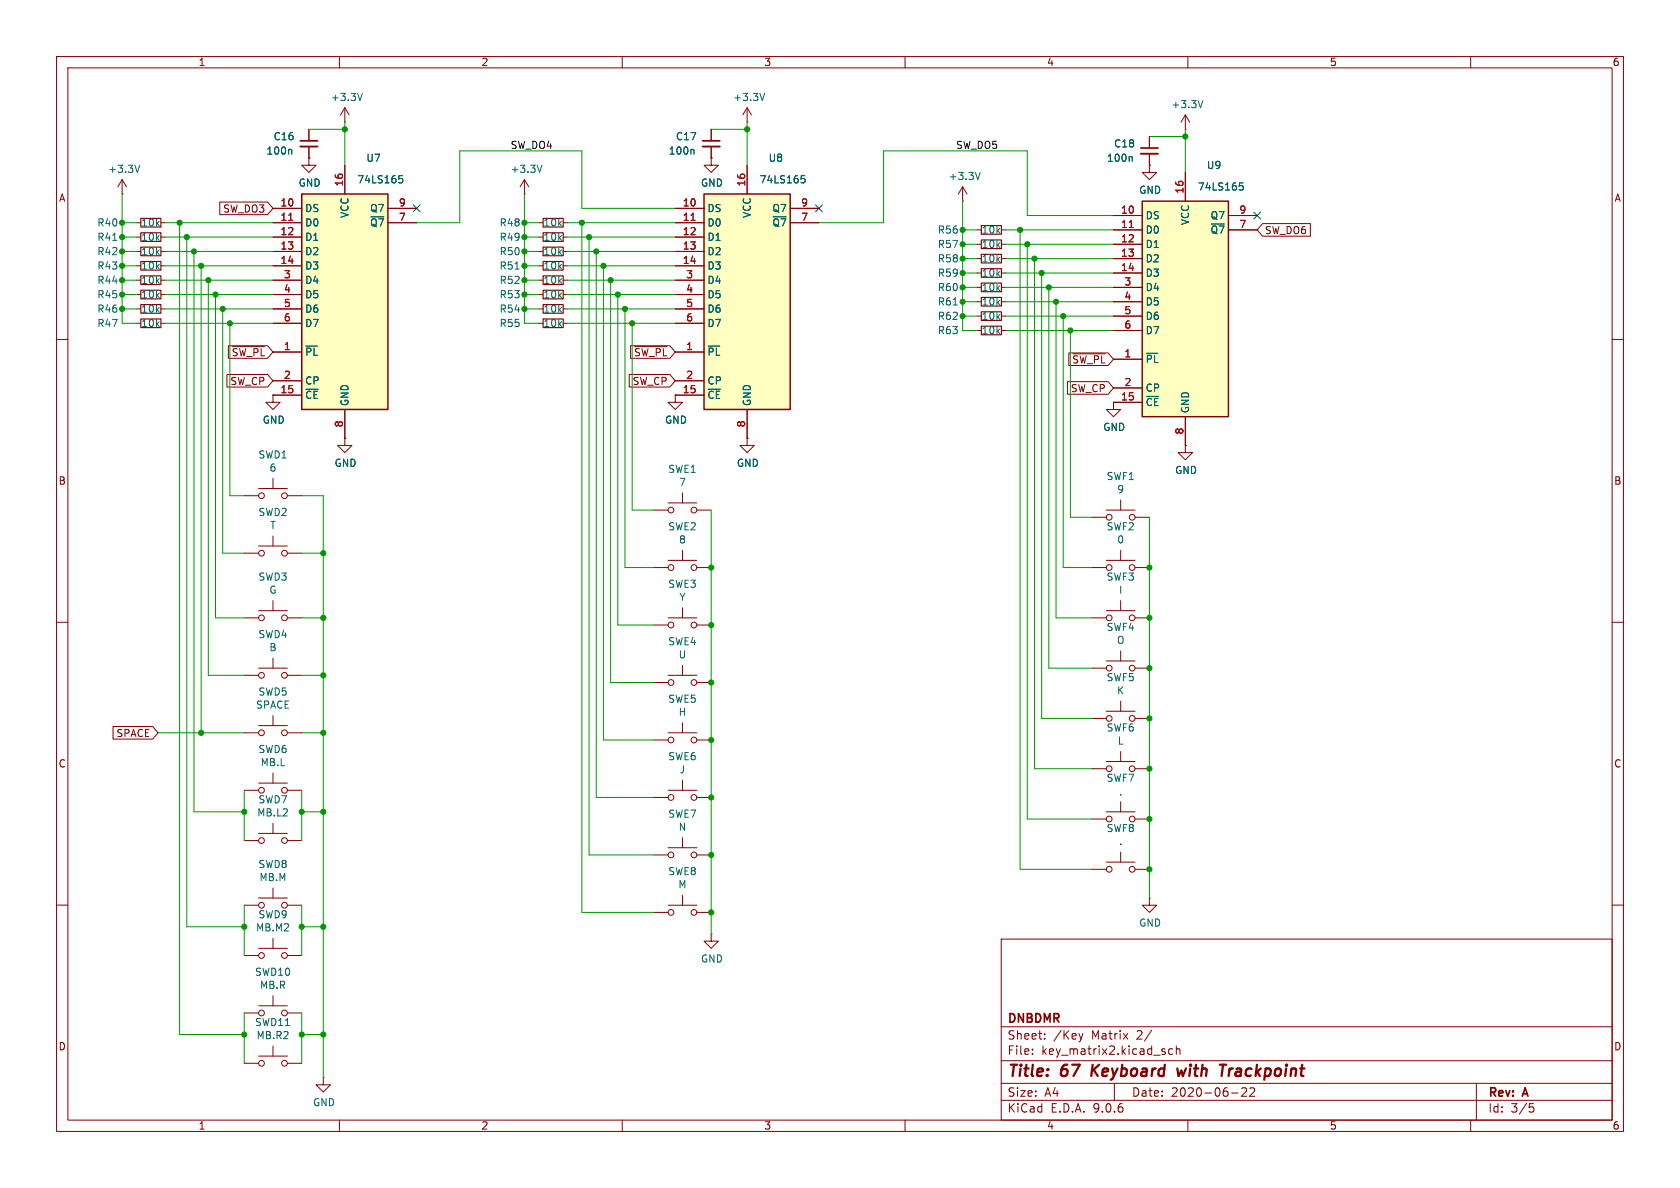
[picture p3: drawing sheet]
<svg xmlns="http://www.w3.org/2000/svg" width="297mm" height="210mm" viewBox="0 0 297 210" stroke-linecap="round" stroke-linejoin="round" font-family="sans-serif">
<g fill="none" stroke="#840000" stroke-width=".18">
<path d="M10 10h277v190h-277zM12 12h273v186h-273zM60 10v2M61 19.1l-.8 1.2M61 19.1l.7 1.2M61 19.1v2.5M110 10v2M160 10v2M210 10v2M260 10v2M54.6 22.9v2M54.6 25.9v2"/>
<path d="M61 21.6h.1M24.1 41.9h.8M24.1 47h.8M28.4 41.9h.8M28.4 47h.8M10 60h2M285 60h2M10 110h2M193 109.2h2.6M195.6 108h5.1M198.1 106.2v1.8M200.7 109.2h2.5"/>
<path d="M285 110h2M43.2 139.7h2.5M45.7 138.4h5.1M48.3 136.7v1.7M50.8 139.7h2.5M193 153.7h2.6M195.6 152.4h5.1M198.1 150.6v1.8M200.7 153.7h2.5M203.2 158.8v1.2h1.3l-1.3 1.3-1.3-1.3h1.3M203.2 158.8h.1M10 160h2"/>
<path d="M177 166h108v32h-108zM285 160h2M60 198v2M110 198v2M160 198v2M177 194.5h108M177 191.5h108M177 187.5h108M177 181.5h108M182.5 186.3v.1M182.5 185.5v.1M184.7 183.6v.1"/>
<path d="M184.7 182.8v.1M191.5 182.7l-.4 1M197 191.5v3M205.6 185.9l.4 .1v.2l-.2 .2h-.3M205.6 185.4l.4 .1M207.3 185.5l-.4-.1-.3 .3v.4l.1 .2h.6M208 185.5l.2-.1 .3 .1 .1 .9M208 184.9v1.5M210 198v2M217.7 193.2h1.2M220.3 192.4v.5l-.8 .9h.9M221.7 192.4v.5l-.8 .9h.9"/>
<path d="M260 198v2M261 191.5v6.5M270.4 195.1h.7M270.5 195.7h.4l.3 .3-.2 .5-.5 .1"/>
<circle cx="196.1" cy="109.2" r=".51"/>
<circle cx="200.2" cy="109.2" r=".51"/>
<circle cx="46.2" cy="139.7" r=".51"/>
<circle cx="50.3" cy="139.7" r=".51"/>
<circle cx="196.1" cy="153.7" r=".51"/>
<circle cx="200.2" cy="153.7" r=".51"/>
</g>
<path d="M193.2 188.2l-.3 2M194.3 188.2l-1.3 1.2M208.1 188.9l.2 1.3 .5-.9 .3 .9 .6-1.3M215.6 188.2h1.2M217.4 188.9l-.2 1.3M217.8 188.9l-.5 .4" fill="none" stroke="#840000" stroke-width=".4"/>
<path d="M24.9 41.1h3.5v1.6h-3.5zM24.9 46.2h3.5v1.6h-3.5z" fill="none" stroke="#840000" stroke-width=".2"/>
<path d="M64.1 16.5l-.5 1.3M51.4 26.4l.2 .2v.6M19.9 42.5h.8" fill="none" stroke="#006464" stroke-width=".18"/>
<path d="M53.1 24.9h3" fill="none" stroke="#840000" stroke-width=".3"/>
<path d="M53.1 25.9h3" fill="none" stroke="#840000" stroke-width=".33"/>
<path d="M53.3 34.3h15.3v38.1h-15.3z" fill="#ffffc2"/>
<path d="M53.3 34.3h15.3v38.1h-15.3z" fill="none" stroke="#840000" stroke-width=".25"/>
<g fill="none" stroke="#840000" stroke-width=".18">
<path d="M24.1 39.4h.8M28.4 39.4h.8M48.3 36.8h5M48.3 39.4h5M54.6 27.9v1.3h1.3l-1.3 1.3-1.3-1.3h1.3M54.6 27.9h.1M61 29.2v5.1M68.6 36.8h5.1M68.6 39.4h5.1M170.2 35.6h.1M170.2 33l-.8 1.3M170.2 33l.7 1.3"/>
<path d="M170.2 33v2.6M48.3 41.9h5M48.3 44.5h5M48.3 47h5M48.3 49.5h5M48.3 52.1h5M48.3 54.6h5M48.3 57.2h5M48.3 69.9v1.2h1.2l-1.2 1.3-1.3-1.3h1.3M48.3 69.9h.1M48.3 62.2h5M48.3 67.3h5"/>
<path d="M48.3 69.9h5M61 72.4v5.1M132.1 77.5v1.2h1.2l-1.2 1.3-1.3-1.3h1.3M132.1 77.5h.1M115.6 90.2h2.5M118.1 88.9h5.1M118.1 99.1h5.1M120.6 87.1v1.8M120.6 97.3v1.8M123.2 90.2h2.5M115.6 100.3h2.5M115.6 110.5h2.5"/>
<path d="M118.1 109.2h5.1M118.1 119.4h5.1M120.6 107.4v1.8M120.6 117.6v1.8M123.2 100.3h2.5M123.2 110.5h2.5M115.6 130.8h2.5M115.6 120.7h2.5M118.1 129.5h5.1M118.1 139.7h5.1M120.6 127.8v1.7M120.6 137.9v1.8"/>
<path d="M123.2 130.8h2.5M123.2 120.7h2.5M115.6 141h2.5M115.6 151.1h2.5M118.1 149.9h5.1M120.6 148.1v1.8M120.6 158.2v1.8M123.2 141h2.5M123.2 151.1h2.5M115.6 161.3h2.5M118.1 160h5.1M123.2 161.3h2.5"/>
<path d="M125.7 165.1v1.3h1.3l-1.3 1.2-1.2-1.2h1.2M125.7 165.1h.1M43.2 188h2.5M45.7 186.7h5.1M48.3 184.9v1.8M50.8 188h2.5M57.1 190.5v1.3h1.3l-1.3 1.2-1.2-1.2h1.2M57.1 190.5h.1"/>
<circle cx="118.6" cy="90.2" r=".51"/>
<circle cx="122.7" cy="90.2" r=".51"/>
<circle cx="118.6" cy="110.5" r=".51"/>
<circle cx="118.6" cy="100.3" r=".51"/>
<circle cx="122.7" cy="100.3" r=".51"/>
<circle cx="122.7" cy="110.5" r=".51"/>
<circle cx="118.6" cy="120.7" r=".51"/>
<circle cx="118.6" cy="130.8" r=".51"/>
<circle cx="122.7" cy="120.7" r=".51"/>
<circle cx="122.7" cy="130.8" r=".51"/>
<circle cx="118.6" cy="151.1" r=".51"/>
<circle cx="118.6" cy="141" r=".51"/>
<circle cx="122.7" cy="141" r=".51"/>
<circle cx="122.7" cy="151.1" r=".51"/>
<circle cx="118.6" cy="161.3" r=".51"/>
<circle cx="122.7" cy="161.3" r=".51"/>
<circle cx="46.2" cy="188" r=".51"/>
<circle cx="50.3" cy="188" r=".51"/>
</g>
<path d="M51 39h.8" fill="none" stroke="#a90000" stroke-width=".18"/>
<path d="M70.5 31.1h.7M70.7 31.5h.3l.2 .3v.4l-.5 .1M173.3 30.5l-.4 1.2M54.1 61.2h2" fill="none" stroke="#006464" stroke-width=".18"/>
<path d="M24.9 38.6h3.5v1.5h-3.5z" fill="none" stroke="#840000" stroke-width=".2"/>
<path d="M201.9 35.6h15.3v38.1h-15.3z" fill="#ffffc2"/>
<path d="M201.9 35.6h15.3v38.1h-15.3z" fill="none" stroke="#840000" stroke-width=".25"/>
<g fill="none" stroke="#840000" stroke-width=".18">
<path d="M21.6 34.3h.1M21.6 31.8l-.8 1.2M21.6 31.8l.8 1.2M21.6 31.8v2.5M95.2 39.4h.8M99.6 39.4h.7M125.7 22.9v2M125.7 25.9v2M196.8 38.1h5.1M203.2 29.2v1.3h1.3l-1.3 1.3-1.3-1.3h1.3M203.2 29.2h.1M203.2 24.1v2.1"/>
<path d="M203.2 27.2v2M209.5 22.9h.1M209.5 20.3v2.6M209.5 30.5v5.1M209.5 20.3l-.7 1.3M209.5 20.3l.8 1.3M217.2 38.1h5M24.1 54.6h.8M24.1 52.1h.8M24.1 57.2h.8M24.1 49.5h.8M24.1 44.5h.8"/>
<path d="M28.4 54.6h.8M28.4 52.1h.8M28.4 57.2h.8M28.4 49.5h.8M28.4 44.5h.8M95.2 54.6h.8M95.2 52.1h.8M95.2 57.2h.8M95.2 49.5h.8M95.2 44.5h.8M95.2 41.9h.8M95.2 47h.8"/>
<path d="M99.6 54.6h.7M99.6 52.1h.7M99.6 57.2h.7M99.6 49.5h.7M99.6 44.5h.7M99.6 41.9h.7M99.6 47h.7M196.8 40.6h5.1M196.8 43.2h5.1M196.8 45.7h5.1M196.8 48.3h5.1M196.8 50.8h5.1"/>
<path d="M196.8 53.3h5.1M196.8 55.9h5.1M196.8 58.4h5.1M217.2 40.6h5M61 77.5v1.2h1.2l-1.2 1.3-1.3-1.3h1.3M61 77.5h.1M196.8 71.1v1.3h1.3l-1.3 1.3-1.2-1.3h1.2M196.8 71.1h.1M196.8 63.5h5.1M196.8 68.6h5.1M196.8 71.1h5.1M209.5 78.7v1.3h1.3l-1.3 1.3-1.2-1.3h1.2"/>
<path d="M209.5 78.7h.1M209.5 73.7v5M43.2 97.8h2.5M43.2 87.6h2.5M45.7 96.5h5.1M45.7 86.4h5.1M48.3 84.6v1.8M48.3 94.7v1.8M50.8 97.8h2.5M50.8 87.6h2.5M193 91.4h2.6M195.6 90.2h5.1"/>
<path d="M195.6 99.1h5.1M198.1 88.4v1.8M198.1 97.3v1.8M200.7 91.4h2.5M43.2 109.2h2.5M43.2 119.4h2.5M45.7 108h5.1M45.7 118.1h5.1M48.3 106.2v1.8M48.3 116.3v1.8M50.8 109.2h2.5M50.8 119.4h2.5"/>
<path d="M193 118.1h2.6M193 100.3h2.6M195.6 116.8h5.1M198.1 115.1v1.7M200.7 118.1h2.5M200.7 100.3h2.5M43.2 129.5h2.5M45.7 128.3h5.1M48.3 126.5v1.8M50.8 129.5h2.5M193 127h2.6M193 135.9h2.6"/>
<path d="M195.6 125.7h5.1M195.6 134.6h5.1M198.1 124v1.7M198.1 132.8v1.8M200.7 127h2.5M200.7 135.9h2.5M193 144.8h2.6M195.6 143.5h5.1M198.1 141.7v1.8M200.7 144.8h2.5M43.2 179.1h2.5M43.2 168.9h2.5"/>
<path d="M45.7 177.8h5.1M45.7 167.6h5.1M48.3 165.9v1.7M48.3 176v1.8M50.8 179.1h2.5M50.8 168.9h2.5"/>
<circle cx="46.2" cy="97.8" r=".51"/>
<circle cx="46.2" cy="87.6" r=".51"/>
<circle cx="50.3" cy="97.8" r=".51"/>
<circle cx="50.3" cy="87.6" r=".51"/>
<circle cx="196.1" cy="91.4" r=".51"/>
<circle cx="200.2" cy="91.4" r=".51"/>
<circle cx="46.2" cy="119.4" r=".51"/>
<circle cx="46.2" cy="109.2" r=".51"/>
<circle cx="50.3" cy="109.2" r=".51"/>
<circle cx="50.3" cy="119.4" r=".51"/>
<circle cx="196.1" cy="118.1" r=".51"/>
<circle cx="196.1" cy="100.3" r=".51"/>
<circle cx="200.2" cy="118.1" r=".51"/>
<circle cx="200.2" cy="100.3" r=".51"/>
<circle cx="46.2" cy="129.5" r=".51"/>
<circle cx="50.3" cy="129.5" r=".51"/>
<circle cx="196.1" cy="127" r=".51"/>
<circle cx="196.1" cy="135.9" r=".51"/>
<circle cx="200.2" cy="127" r=".51"/>
<circle cx="200.2" cy="135.9" r=".51"/>
<circle cx="196.1" cy="144.8" r=".51"/>
<circle cx="200.2" cy="144.8" r=".51"/>
<circle cx="46.2" cy="168.9" r=".51"/>
<circle cx="46.2" cy="179.1" r=".51"/>
<circle cx="50.3" cy="179.1" r=".51"/>
<circle cx="50.3" cy="168.9" r=".51"/>
</g>
<path d="M199.6 40.2h.8" fill="none" stroke="#a90000" stroke-width=".18"/>
<path d="M212.7 17.8l-.5 1.2M24.7 29.2l-.4 1.3M122.5 26.4l.2 .2v.6M200 27.7l.2 .2v.6M219.1 32.3h.6M219.3 32.8h.3l.2 .3-.1 .4-.4 .1M91 47.6h.8M202.7 62.5h2" fill="none" stroke="#006464" stroke-width=".18"/>
<path d="M124.2 24.9h3.1M201.7 26.2h3" fill="none" stroke="#840000" stroke-width=".3"/>
<path d="M124.2 25.9h3.1M201.7 27.2h3" fill="none" stroke="#840000" stroke-width=".33"/>
<g fill="none" stroke="#840000" stroke-width=".2">
<path d="M96 38.6h3.6v1.5h-3.6zM24.9 51.3h3.5v1.5h-3.5zM24.9 56.4h3.5v1.5h-3.5zM24.9 53.8h3.5v1.6h-3.5zM24.9 48.8h3.5v1.5h-3.5zM24.9 43.7h3.5v1.5h-3.5zM96 53.8h3.6v1.6h-3.6zM96 43.7h3.6v1.5h-3.6zM96 41.1h3.6v1.6h-3.6zM96 48.8h3.6v1.5h-3.6zM96 46.2h3.6v1.6h-3.6zM96 51.3h3.6v1.5h-3.6z"/>
<path d="M96 56.4h3.6v1.5h-3.6z"/>
</g>
<path d="M124.5 34.3h15.2v38.1h-15.2z" fill="#ffffc2"/>
<path d="M124.5 34.3h15.2v38.1h-15.2z" fill="none" stroke="#840000" stroke-width=".25"/>
<g fill="none" stroke="#840000" stroke-width=".18">
<path d="M132.1 19.1v2.5M132.1 19.1l-.8 1.2M132.1 19.1l.7 1.2M38.9 35.7h8.4l1 1.1-1 1.1h-8.4zM48.3 36.8h5M48.3 39.4h5M54.6 27.9h.1M54.6 22.9v2M54.6 25.9v2M61 29.2v5.1M68.6 36.8h5.1M68.6 39.4h5.1"/>
<path d="M92.7 34.3h.1M92.7 31.8l-.8 1.2M92.7 31.8l.8 1.2M92.7 31.8v2.5M119.4 36.8h5.1M119.4 39.4h5.1M125.7 27.9v1.3h1.3l-1.3 1.3-1.2-1.3h1.2M125.7 27.9h.1M125.7 22.9v2M125.7 25.9v2M132.1 21.6h.1M132.1 29.2v5.1"/>
<path d="M139.7 36.8h5.1M139.7 39.4h5.1M196.8 38.1h5.1M203.2 29.2h.1M203.2 24.1v2.1M203.2 27.2v2M209.5 30.5v5.1M217.2 38.1h5M223.2 39.5h8.5v2.3h-8.5l-1-1.2zM48.3 41.9h5M48.3 44.5h5M48.3 47h5"/>
<path d="M48.3 49.5h5M48.3 52.1h5M48.3 54.6h5M48.3 57.2h5M119.4 41.9h5.1M119.4 44.5h5.1M119.4 47h5.1M119.4 49.5h5.1M119.4 52.1h5.1M119.4 54.6h5.1M119.4 57.2h5.1M172.7 40.6h.8"/>
<path d="M172.7 43.2h.8M172.7 58.4h.8M172.7 50.8h.8M172.7 55.9h.8M172.7 53.3h.8M172.7 48.3h.8M172.7 45.7h.8M177 40.6h.8M177 43.2h.8M177 58.4h.8M177 50.8h.8M177 55.9h.8"/>
<path d="M177 53.3h.8M177 48.3h.8M177 45.7h.8M196.8 40.6h5.1M196.8 43.2h5.1M196.8 58.4h5.1M196.8 50.8h5.1M196.8 55.9h5.1M196.8 53.3h5.1M196.8 48.3h5.1M196.8 45.7h5.1M217.2 40.6h5"/>
<path d="M40.1 66.2h7.2l1 1.1-1 1.1h-7.2zM40.4 61.1h6.9l1 1.1-1 1.1h-6.9zM41.1 61.3h5.7M48.3 69.9h.1M48.3 62.2h5M48.3 67.3h5M48.3 69.9h5M61 77.5h.1M61 72.4v5.1M111.2 66.2h7.2l1 1.1-1 1.1h-7.2zM111.5 61.1h6.9l1 1.1-1 1.1h-6.9zM112.2 61.3h5.7"/>
<path d="M119.4 69.9v1.2h1.2l-1.2 1.3-1.3-1.3h1.3M119.4 69.9h.1M119.4 62.2h5.1M119.4 67.3h5.1M119.4 69.9h5.1M132.1 77.5h.1M132.1 72.4v5.1M188.7 67.5h7.2l.9 1.1-.9 1.1h-7.2zM189 62.4h6.9l.9 1.1-.9 1.1h-6.9zM189.7 62.5h5.7M196.8 71.1h.1M196.8 63.5h5.1"/>
<path d="M196.8 68.6h5.1M196.8 71.1h5.1M209.5 78.7h.1M209.5 73.7v5M20 128.4h7l.9 1.1-.9 1.2h-7zM43.2 148.6h2.5M45.7 147.3h5.1M45.7 158.8h5.1M48.3 145.5v1.8M48.3 157v1.8M50.8 148.6h2.5M43.2 160h2.5"/>
<path d="M50.8 160h2.5"/>
<circle cx="46.2" cy="148.6" r=".51"/>
<circle cx="50.3" cy="148.6" r=".51"/>
<circle cx="46.2" cy="160" r=".51"/>
<circle cx="50.3" cy="160" r=".51"/>
</g>
<path d="M51 39h.8M122.2 39h.7M199.6 40.2h.8" fill="none" stroke="#a90000" stroke-width=".18"/>
<g fill="none" stroke="#006464" stroke-width=".18">
<path d="M135.2 16.5l-.4 1.3M51.4 26.4l.2 .2v.6M70.5 31.1h.7M70.7 31.5h.3l.2 .3v.4l-.5 .1M95.8 29.2l-.4 1.3M122.5 26.4l.2 .2v.6M141.7 31.1h.6M141.8 31.5h.3l.2 .3v.4l-.5 .1M200 27.7l.2 .2v.6M219.1 32.3h.6M219.3 32.8h.3l.2 .3-.1 .4-.4 .1M168.5 53.9h.7"/>
<path d="M54.1 61.2h2M125.2 61.2h2M202.7 62.5h2"/>
</g>
<path d="M173.5 39.9h3.5v1.5h-3.5zM173.5 42.4h3.5v1.5h-3.5zM173.5 57.7h3.5v1.5h-3.5zM173.5 50h3.5v1.6h-3.5zM173.5 55.1h3.5v1.5h-3.5zM173.5 52.6h3.5v1.5h-3.5zM173.5 47.5h3.5v1.5h-3.5zM173.5 45h3.5v1.5h-3.5z" fill="none" stroke="#840000" stroke-width=".2"/>
<g fill="none" stroke="#009600" stroke-width=".18">
<path d="M21.6 39.4h2.5M21.6 34.3v22.9h2.5M29.2 39.4h19.1M31.7 39.4v143.5h11.5M54.6 22.9h6.4M61 21.6v7.6M92.7 39.4h2.5M92.7 34.3v22.9h2.5M100.3 39.4h19.1M102.9 39.4v121.9h12.7M119.4 36.8h-16.5v-10.1h-21.6v12.7h-7.6M125.7 22.9h6.4"/>
<path d="M132.1 21.6v7.6M170.2 35.6v22.8h2.5M196.8 38.1h-15.2v-11.4h-25.4v12.7h-11.4M203.2 24.1h6.3M209.5 22.9v7.6M21.6 47h2.5M21.6 44.5h2.5M21.6 41.9h2.5M21.6 52.1h2.5M21.6 54.6h2.5M21.6 49.5h2.5M29.2 47h19.1"/>
<path d="M29.2 44.5h19.1M29.2 41.9h19.1M29.2 52.1h19.1M29.2 54.6h19.1M29.2 49.5h19.1M29.2 57.2h19.1M33 41.9v121.9h10.2M34.3 44.5v99h8.9M35.6 47v82.5M36.8 49.5v69.9h6.4M38.1 52.1v57.1h5.1M39.4 54.6v43.2h3.8"/>
<path d="M40.6 57.2v30.4h2.6M92.7 47h2.5M92.7 44.5h2.5M92.7 41.9h2.5M92.7 52.1h2.5M92.7 54.6h2.5M92.7 49.5h2.5M100.3 47h19.1M100.3 44.5h19.1M100.3 41.9h19.1M100.3 52.1h19.1M100.3 54.6h19.1"/>
<path d="M100.3 49.5h19.1M100.3 57.2h19.1M104.1 41.9v109.2h11.5M105.4 44.5v96.5h10.2M106.7 47v83.8h8.9M107.9 49.5v71.2h7.7M109.2 52.1v58.4h6.4M110.5 54.6v45.7h5.1M111.8 57.2v33h3.8M170.2 50.8h2.5M170.2 40.6h2.5M170.2 43.2h2.5"/>
<path d="M170.2 53.3h2.5M170.2 55.9h2.5M170.2 48.3h2.5M170.2 45.7h2.5M177.8 50.8h19M177.8 40.6h19M177.8 43.2h19M177.8 58.4h19M177.8 53.3h19M177.8 55.9h19M177.8 48.3h19M177.8 45.7h19"/>
<path d="M180.3 40.6v113.1h12.7M181.6 43.2v101.6h11.4M182.9 45.7v90.2h10.1M184.1 48.3v78.7h8.9M185.4 50.8v67.3h7.6M186.7 53.3v55.9h6.3M188 55.9v44.4h5M189.2 58.4v33h3.8M53.3 97.8h3.8M53.3 87.6h3.8v102.9M125.7 90.2v74.9M203.2 91.4v67.4"/>
<path d="M53.3 109.2h3.8M53.3 119.4h3.8M27.9 129.5h15.3M43.2 139.7v8.9M53.3 139.7v8.9M53.3 129.5h3.8M53.3 143.5h3.8M43.2 160v8.9M43.2 179.1v8.9M53.3 163.8h3.8M53.3 160v8.9M53.3 179.1v8.9"/>
<path d="M53.3 182.9h3.8"/>
</g>
<path d="M73.1 36.2l1.2 1.2M74.3 36.2l-1.2 1.2M144.2 36.2l1.2 1.2M145.4 36.2l-1.2 1.2M221.6 37.5l1.3 1.2M222.9 37.5l-1.3 1.2" fill="none" stroke="#000084" stroke-width=".18"/>
<g fill="#009600" stroke="#009600" stroke-width=".18">
<circle cx="105.4" cy="44.5" r=".46"/>
<circle cx="104.1" cy="41.9" r=".46"/>
<circle cx="102.9" cy="39.4" r=".46"/>
<circle cx="107.9" cy="49.5" r=".46"/>
<circle cx="106.7" cy="47" r=".46"/>
<circle cx="132.1" cy="22.9" r=".46"/>
<circle cx="109.2" cy="52.1" r=".46"/>
<circle cx="170.2" cy="55.9" r=".46"/>
<circle cx="170.2" cy="53.3" r=".46"/>
<circle cx="170.2" cy="43.2" r=".46"/>
<circle cx="170.2" cy="40.6" r=".46"/>
<circle cx="170.2" cy="45.7" r=".46"/>
<circle cx="170.2" cy="50.8" r=".46"/>
<circle cx="125.7" cy="151.1" r=".46"/>
<circle cx="125.7" cy="161.3" r=".46"/>
<circle cx="125.7" cy="141" r=".46"/>
<circle cx="125.7" cy="130.8" r=".46"/>
<circle cx="125.7" cy="120.7" r=".46"/>
<circle cx="125.7" cy="110.5" r=".46"/>
<circle cx="125.7" cy="100.3" r=".46"/>
<circle cx="186.7" cy="53.3" r=".46"/>
<circle cx="188" cy="55.9" r=".46"/>
<circle cx="189.2" cy="58.4" r=".46"/>
<circle cx="170.2" cy="48.3" r=".46"/>
<circle cx="203.2" cy="100.3" r=".46"/>
<circle cx="203.2" cy="109.2" r=".46"/>
<circle cx="203.2" cy="153.7" r=".46"/>
<circle cx="203.2" cy="144.8" r=".46"/>
<circle cx="203.2" cy="127" r=".46"/>
<circle cx="203.2" cy="135.9" r=".46"/>
<circle cx="203.2" cy="118.1" r=".46"/>
<circle cx="181.6" cy="43.2" r=".46"/>
<circle cx="180.3" cy="40.6" r=".46"/>
<circle cx="182.9" cy="45.7" r=".46"/>
<circle cx="184.1" cy="48.3" r=".46"/>
<circle cx="209.5" cy="24.1" r=".46"/>
<circle cx="185.4" cy="50.8" r=".46"/>
<circle cx="57.1" cy="119.4" r=".46"/>
<circle cx="57.1" cy="129.5" r=".46"/>
<circle cx="43.2" cy="143.5" r=".46"/>
<circle cx="35.6" cy="129.5" r=".46"/>
<circle cx="57.1" cy="109.2" r=".46"/>
<circle cx="57.1" cy="97.8" r=".46"/>
<circle cx="21.6" cy="49.5" r=".46"/>
<circle cx="21.6" cy="47" r=".46"/>
<circle cx="21.6" cy="52.1" r=".46"/>
<circle cx="21.6" cy="39.4" r=".46"/>
<circle cx="21.6" cy="41.9" r=".46"/>
<circle cx="21.6" cy="44.5" r=".46"/>
<circle cx="21.6" cy="54.6" r=".46"/>
<circle cx="33" cy="41.9" r=".46"/>
<circle cx="34.3" cy="44.5" r=".46"/>
<circle cx="31.7" cy="39.4" r=".46"/>
<circle cx="35.6" cy="47" r=".46"/>
<circle cx="92.7" cy="39.4" r=".46"/>
<circle cx="92.7" cy="41.9" r=".46"/>
<circle cx="38.1" cy="52.1" r=".46"/>
<circle cx="36.8" cy="49.5" r=".46"/>
<circle cx="39.4" cy="54.6" r=".46"/>
<circle cx="61" cy="22.9" r=".46"/>
<circle cx="40.6" cy="57.2" r=".46"/>
<circle cx="57.1" cy="163.8" r=".46"/>
<circle cx="57.1" cy="182.9" r=".46"/>
<circle cx="43.2" cy="163.8" r=".46"/>
<circle cx="43.2" cy="182.9" r=".46"/>
<circle cx="53.3" cy="182.9" r=".46"/>
<circle cx="53.3" cy="143.5" r=".46"/>
<circle cx="57.1" cy="143.5" r=".46"/>
<circle cx="53.3" cy="163.8" r=".46"/>
<circle cx="92.7" cy="52.1" r=".46"/>
<circle cx="110.5" cy="54.6" r=".46"/>
<circle cx="111.8" cy="57.2" r=".46"/>
<circle cx="92.7" cy="47" r=".46"/>
<circle cx="92.7" cy="44.5" r=".46"/>
<circle cx="92.7" cy="49.5" r=".46"/>
<circle cx="92.7" cy="54.6" r=".46"/>
</g>
<g font-size="2.8" fill="#840000">
<text x="178" y="190.9">Title:</text>
<text x="187.7" y="190.9">67</text>
<text x="193.8" y="190.9">Keyboard</text>
<text x="209.8" y="190.9">with</text>
<text x="218.2" y="190.9">Trackpoint</text>
</g>
<g font-size="2.1" fill="#840000">
<text x="178" y="184">Sheet:</text>
<text x="178" y="181.2">DNBDMR</text>
<text x="186.2" y="184">/Key</text>
<text x="193" y="184">Matrix</text>
<text x="201.1" y="184">2/</text>
<text x="178" y="186.7">File:</text>
<text x="184.1" y="186.7">key_matrix2.kicad_sch</text>
<text x="178" y="196.9">KiCad</text>
<text x="178" y="194.1">Size:</text>
<text x="184.7" y="194.1">A4</text>
<text x="185.7" y="196.9">E.D.A.</text>
<text x="193.3" y="196.9">9.0.6</text>
<text x="200" y="194.1">Date:</text>
<text x="207" y="194.1">2020-06-22</text>
<text x="263" y="194.3">Rev:</text>
<text x="263" y="196.9">Id:</text>
<text x="267.1" y="196.9">3/5</text>
<text x="269.4" y="194.3">A</text>
</g>
<g font-size="1.8" fill="#840000">
<text x="35" y="11.9">1</text>
<text x="85" y="11.9">2</text>
<text x="135" y="11.9">3</text>
<text x="185" y="11.9">4</text>
<text x="235" y="11.9">5</text>
<text x="285" y="11.9">6</text>
<text x="10.3" y="35.9">A</text>
<text x="285.3" y="35.9">A</text>
<text x="39.3" y="37.8">SW_DO3</text>
<text x="223.5" y="41.6">SW_DO6</text>
<text x="40.9" y="63.2">~{SW_PL}</text>
<text x="112" y="63.2">~{SW_PL}</text>
<text x="189.5" y="64.5">~{SW_PL}</text>
<text x="40.6" y="68.3">SW_CP</text>
<text x="111.7" y="68.3">SW_CP</text>
<text x="189.2" y="69.5">SW_CP</text>
<text x="10.3" y="85.9">B</text>
<text x="285.3" y="85.9">B</text>
<text x="20.5" y="130.5">SPACE</text>
<text x="10.3" y="135.9">C</text>
<text x="285.3" y="135.9">C</text>
<text x="10.3" y="185.9">D</text>
<text x="285.3" y="185.9">D</text>
<text x="35" y="199.9">1</text>
<text x="85" y="199.9">2</text>
<text x="135" y="199.9">3</text>
<text x="185" y="199.9">4</text>
<text x="235" y="199.9">5</text>
<text x="285" y="199.9">6</text>
</g>
<g font-size="1.8" fill="#006464">
<text x="58.4" y="18.1">+3.3V</text>
<text x="129.5" y="18.1">+3.3V</text>
<text x="207" y="19.3">+3.3V</text>
<text x="47" y="27.5">100n</text>
<text x="48.3" y="25">C16</text>
<text x="64.7" y="28.8">U7</text>
<text x="118.1" y="27.5">100n</text>
<text x="119.4" y="25">C17</text>
<text x="135.8" y="28.8">U8</text>
<text x="195.6" y="28.8">100n</text>
<text x="196.9" y="26.3">C18</text>
<text x="19" y="30.8">+3.3V</text>
<text x="52.7" y="33.2">GND</text>
<text x="63.1" y="32.6">74LS165</text>
<text x="90.1" y="30.8">+3.3V</text>
<text x="123.8" y="33.2">GND</text>
<text x="134.2" y="32.6">74LS165</text>
<text x="167.6" y="32">+3.3V</text>
<text x="201.3" y="34.5">GND</text>
<text x="211.7" y="33.9">74LS165</text>
<text x="213.3" y="30.1">U9</text>
<text x="17.1" y="40.2">R40</text>
<text x="24.8" y="40.2">10k</text>
<text x="53.8" y="37.7">DS</text>
<text x="53.8" y="40.2">D0</text>
<text x="61.8" y="38.6" transform="rotate(-90 61.8 38.6)">VCC</text>
<text x="65.3" y="37.7">Q7</text>
<text x="65.3" y="40.2">~{Q7}</text>
<text x="88.2" y="40.2">R48</text>
<text x="96" y="40.2">10k</text>
<text x="125" y="37.7">DS</text>
<text x="125" y="40.2">D0</text>
<text x="132.9" y="38.6" transform="rotate(-90 132.9 38.6)">VCC</text>
<text x="136.4" y="37.7">Q7</text>
<text x="136.4" y="40.2">~{Q7}</text>
<text x="165.7" y="41.5">R56</text>
<text x="173.4" y="41.5">10k</text>
<text x="202.4" y="39">DS</text>
<text x="202.4" y="41.5">D0</text>
<text x="210.4" y="39.9" transform="rotate(-90 210.4 39.9)">VCC</text>
<text x="213.9" y="39">Q7</text>
<text x="213.9" y="41.5">~{Q7}</text>
<text x="17.1" y="42.8">R41</text>
<text x="17.1" y="47.9">R43</text>
<text x="17.1" y="45.3">R42</text>
<text x="24.8" y="42.8">10k</text>
<text x="24.8" y="47.9">10k</text>
<text x="24.8" y="45.3">10k</text>
<text x="53.8" y="42.8">D1</text>
<text x="53.8" y="45.3">D2</text>
<text x="53.8" y="47.9">D3</text>
<text x="88.2" y="45.3">R50</text>
<text x="88.2" y="42.8">R49</text>
<text x="88.2" y="47.9">R51</text>
<text x="96" y="45.3">10k</text>
<text x="96" y="42.8">10k</text>
<text x="96" y="47.9">10k</text>
<text x="125" y="42.8">D1</text>
<text x="125" y="45.3">D2</text>
<text x="125" y="47.9">D3</text>
<text x="165.7" y="44">R57</text>
<text x="165.7" y="46.6">R58</text>
<text x="173.4" y="44">10k</text>
<text x="173.4" y="46.6">10k</text>
<text x="202.4" y="44">D1</text>
<text x="202.4" y="46.6">D2</text>
<text x="17.1" y="52.9">R45</text>
<text x="17.1" y="50.4">R44</text>
<text x="24.8" y="52.9">10k</text>
<text x="24.8" y="50.4">10k</text>
<text x="53.8" y="50.4">D4</text>
<text x="53.8" y="52.9">D5</text>
<text x="88.2" y="50.4">R52</text>
<text x="88.2" y="52.9">R53</text>
<text x="96" y="50.4">10k</text>
<text x="96" y="52.9">10k</text>
<text x="125" y="50.4">D4</text>
<text x="125" y="52.9">D5</text>
<text x="165.7" y="51.7">R60</text>
<text x="165.7" y="49.1">R59</text>
<text x="173.4" y="51.7">10k</text>
<text x="173.4" y="49.1">10k</text>
<text x="202.4" y="49.1">D3</text>
<text x="202.4" y="51.7">D4</text>
<text x="17.1" y="58">R47</text>
<text x="17.1" y="55.5">R46</text>
<text x="24.8" y="58">10k</text>
<text x="24.8" y="55.5">10k</text>
<text x="53.8" y="55.5">D6</text>
<text x="53.8" y="58">D7</text>
<text x="88.2" y="55.5">R54</text>
<text x="88.2" y="58">R55</text>
<text x="96" y="55.5">10k</text>
<text x="96" y="58">10k</text>
<text x="125" y="55.5">D6</text>
<text x="125" y="58">D7</text>
<text x="165.7" y="59.3">R63</text>
<text x="165.7" y="56.7">R62</text>
<text x="165.7" y="54.2">R61</text>
<text x="173.4" y="59.3">10k</text>
<text x="173.4" y="56.7">10k</text>
<text x="173.4" y="54.2">10k</text>
<text x="202.4" y="54.2">D5</text>
<text x="202.4" y="56.7">D6</text>
<text x="202.4" y="59.3">D7</text>
<text x="53.8" y="63.1">~{PL}</text>
<text x="125" y="63.1">~{PL}</text>
<text x="202.4" y="64.4">~{PL}</text>
<text x="53.8" y="68.2">CP</text>
<text x="53.8" y="70.7">~{CE}</text>
<text x="61.8" y="71.9" transform="rotate(-90 61.8 71.9)">GND</text>
<text x="125" y="68.2">CP</text>
<text x="125" y="70.7">~{CE}</text>
<text x="132.9" y="71.9" transform="rotate(-90 132.9 71.9)">GND</text>
<text x="202.4" y="69.4">CP</text>
<text x="202.4" y="72">~{CE}</text>
<text x="46.4" y="75.1">GND</text>
<text x="117.5" y="75.1">GND</text>
<text x="194.9" y="76.4">GND</text>
<text x="210.4" y="73.2" transform="rotate(-90 210.4 73.2)">GND</text>
<text x="45.6" y="81.3">SWD1</text>
<text x="47.6" y="83.6">6</text>
<text x="59.1" y="82.7">GND</text>
<text x="118" y="83.8">SWE1</text>
<text x="130.2" y="82.7">GND</text>
<text x="207.6" y="84">GND</text>
<text x="119.9" y="86.1">7</text>
<text x="195.5" y="85.1">SWF1</text>
<text x="197.4" y="87.4">9</text>
<text x="45.6" y="91.4">SWD2</text>
<text x="47.7" y="93.7">T</text>
<text x="118" y="94">SWE2</text>
<text x="195.5" y="94">SWF2</text>
<text x="119.9" y="96.3">8</text>
<text x="197.4" y="96.3">0</text>
<text x="45.6" y="102.8">SWD3</text>
<text x="47.5" y="105.2">G</text>
<text x="118" y="104.1">SWE3</text>
<text x="120" y="106.4">Y</text>
<text x="195.5" y="102.8">SWF3</text>
<text x="197.7" y="105.2">I</text>
<text x="45.6" y="113">SWD4</text>
<text x="195.5" y="111.7">SWF4</text>
<text x="47.5" y="115.3">B</text>
<text x="118" y="114.3">SWE4</text>
<text x="119.9" y="116.6">U</text>
<text x="197.4" y="114">O</text>
<text x="45.2" y="125.5">SPACE</text>
<text x="45.6" y="123.2">SWD5</text>
<text x="118" y="124.4">SWE5</text>
<text x="195.5" y="120.6">SWF5</text>
<text x="197.4" y="122.9">K</text>
<text x="119.9" y="126.7">H</text>
<text x="195.5" y="129.5">SWF6</text>
<text x="197.5" y="131.8">L</text>
<text x="45.6" y="133.3">SWD6</text>
<text x="46" y="135.6">MB.L</text>
<text x="118" y="134.6">SWE6</text>
<text x="120.1" y="136.9">J</text>
<text x="45.6" y="142.2">SWD7</text>
<text x="195.5" y="138.4">SWF7</text>
<text x="197.7" y="140.7">,</text>
<text x="45.4" y="144.5">MB.L2</text>
<text x="118" y="144.8">SWE7</text>
<text x="119.9" y="147.1">N</text>
<text x="195.5" y="147.3">SWF8</text>
<text x="197.7" y="149.6">.</text>
<text x="45.6" y="153.6">SWD8</text>
<text x="45.8" y="156">MB.M</text>
<text x="118" y="154.9">SWE8</text>
<text x="119.8" y="157.2">M</text>
<text x="45.2" y="164.8">MB.M2</text>
<text x="45.6" y="162.5">SWD9</text>
<text x="201.3" y="164">GND</text>
<text x="45" y="172.7">SWD10</text>
<text x="123.8" y="170.4">GND</text>
<text x="45.9" y="175">MB.R</text>
<text x="45" y="181.6">SWD11</text>
<text x="45.3" y="183.9">MB.R2</text>
<text x="55.2" y="195.8">GND</text>
</g>
<g font-size="1.8" fill="#0f0f0f">
<text x="90.2" y="26.4">SW_DO4</text>
<text x="168.9" y="26.4">SW_DO5</text>
</g>
<g font-size="1.8" fill="#a90000">
<text x="60.7" y="33.1" transform="rotate(-90 60.7 33.1)">16</text>
<text x="131.8" y="33.1" transform="rotate(-90 131.8 33.1)">16</text>
<text x="209.3" y="34.3" transform="rotate(-90 209.3 34.3)">16</text>
<text x="49.5" y="36.6">10</text>
<text x="49.5" y="39.1">11</text>
<text x="49.5" y="41.7">12</text>
<text x="70.4" y="36.6">9</text>
<text x="70.4" y="39.1">7</text>
<text x="120.6" y="36.6">10</text>
<text x="120.6" y="39.1">11</text>
<text x="120.6" y="41.7">12</text>
<text x="141.5" y="36.6">9</text>
<text x="141.5" y="39.1">7</text>
<text x="198.1" y="37.8">10</text>
<text x="198.1" y="40.4">11</text>
<text x="219" y="37.8">9</text>
<text x="219" y="40.4">7</text>
<text x="49.5" y="44.2">13</text>
<text x="49.5" y="46.7">14</text>
<text x="120.6" y="44.2">13</text>
<text x="120.6" y="46.7">14</text>
<text x="198.1" y="42.9">12</text>
<text x="198.1" y="45.5">13</text>
<text x="50.1" y="49.3">3</text>
<text x="50.1" y="51.8">4</text>
<text x="121.2" y="49.3">3</text>
<text x="121.2" y="51.8">4</text>
<text x="198.1" y="48">14</text>
<text x="198.7" y="50.5">3</text>
<text x="198.7" y="53.1">4</text>
<text x="50.1" y="54.4">5</text>
<text x="50.1" y="56.9">6</text>
<text x="121.2" y="54.4">5</text>
<text x="121.2" y="56.9">6</text>
<text x="198.7" y="55.6">5</text>
<text x="198.7" y="58.2">6</text>
<text x="50.1" y="62">1</text>
<text x="121.2" y="62">1</text>
<text x="198.7" y="63.2">1</text>
<text x="49.5" y="69.6">15</text>
<text x="50.1" y="67.1">2</text>
<text x="120.6" y="69.6">15</text>
<text x="121.2" y="67.1">2</text>
<text x="198.1" y="70.9">15</text>
<text x="198.7" y="68.3">2</text>
<text x="60.7" y="75.6" transform="rotate(-90 60.7 75.6)">8</text>
<text x="131.8" y="75.6" transform="rotate(-90 131.8 75.6)">8</text>
<text x="209.3" y="76.9" transform="rotate(-90 209.3 76.9)">8</text>
</g>
</svg>
